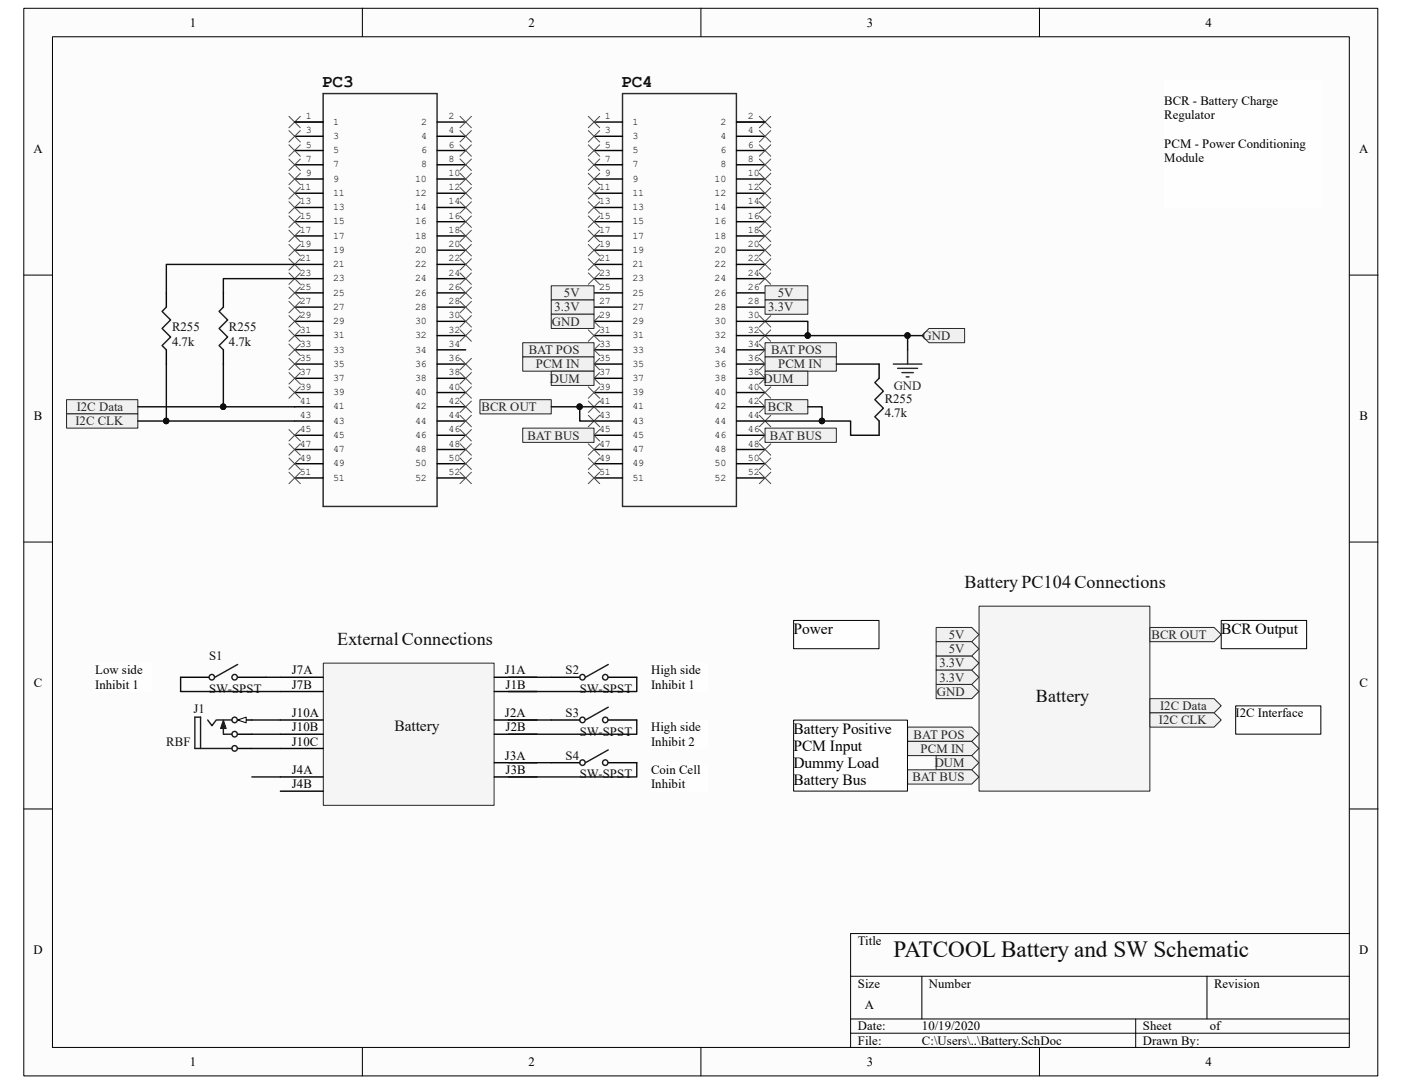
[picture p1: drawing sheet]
<svg xmlns="http://www.w3.org/2000/svg" width="279mm" height="216mm" viewBox="0 0 279 216" stroke-linecap="round" stroke-linejoin="round" font-family="sans-serif">
<path d="M4.8 1.7h269.8v212.6h-269.8z" fill="#fcfcfc"/>
<path d="M4.7 1.7h269.9v212.6h-269.9z" fill="none" stroke="#000" stroke-width=".2"/>
<path d="M10.5 7.4h258.4v201.2h-258.4z" fill="#fcfcfc"/>
<g fill="none" stroke="#000" stroke-width=".2">
<path d="M10.5 7.3h258.4v201.3h-258.4zM72.2 1.6v5.7M139.7 1.6v5.7M207.2 1.6v5.7M4.7 54.8h5.7M268.9 54.8h5.7M4.7 108h5.7M268.9 108h5.7M4.7 161.1h5.7M268.9 161.1h5.7M169.5 194.4h99.4M183.7 194.4v8.5"/>
<path d="M240.5 194.4v8.5M268.9 185.9h-99.4v22.7M72.2 208.6v5.7M139.7 208.6v5.7M169.5 202.9h99.4M169.5 205.8h99.4M207.2 208.6v5.7M226.3 202.9v5.7"/>
</g>
<path d="M64.4 18.6h22.7v82.3h-22.7zM124.1 18.6h22.7v82.3h-22.7z" fill="none" stroke="#262626" stroke-width=".28"/>
<g fill="none" stroke="#000" stroke-width=".28">
<path d="M58.7 24.3h5.7M58.7 27.1h5.7M58.7 30h5.7M58.7 32.8h5.7M58.7 35.6h5.7M58.7 38.5h5.7M87.1 24.3h5.7M87.1 27.1h5.7M87.1 30h5.7M87.1 32.8h5.7M87.1 35.6h5.7M87.1 38.5h5.7"/>
<path d="M118.4 24.3h5.7M118.4 27.1h5.7M118.4 30h5.7M118.4 32.8h5.7M118.4 35.6h5.7M118.4 38.5h5.7M146.8 24.3h5.7M146.8 27.1h5.7M146.8 30h5.7M146.8 32.8h5.7M146.8 35.6h5.7M146.8 38.5h5.7"/>
<path d="M58.7 41.3h5.7M58.7 44.2h5.7M58.7 47h5.7M58.7 49.8h5.7M58.7 52.7h5.7M58.7 55.5h5.7M58.7 58.3h5.7M87.1 41.3h5.7M87.1 44.2h5.7M87.1 47h5.7M87.1 49.8h5.7M87.1 52.7h5.7"/>
<path d="M87.1 55.5h5.7M87.1 58.3h5.7M118.4 41.3h5.7M118.4 44.2h5.7M118.4 47h5.7M118.4 49.8h5.7M118.4 52.7h5.7M118.4 55.5h5.7M118.4 58.3h5.7M146.8 41.3h5.7M146.8 44.2h5.7M146.8 47h5.7"/>
<path d="M146.8 49.8h5.7M146.8 52.7h5.7M146.8 55.5h5.7M146.8 58.3h5.7M58.7 61.2h5.7M58.7 64h5.7M58.7 66.8h5.7M58.7 69.7h5.7M58.7 72.5h5.7M58.7 75.3h5.7M58.7 78.2h5.7M87.1 61.2h5.7"/>
<path d="M87.1 64h5.7M87.1 66.8h5.7M87.1 69.7h5.7M87.1 72.5h5.7M87.1 75.3h5.7M87.1 78.2h5.7M118.4 61.2h5.7M118.4 64h5.7M118.4 66.8h5.7M118.4 69.7h5.7M118.4 72.5h5.7M118.4 75.3h5.7"/>
<path d="M118.4 78.2h5.7M146.8 61.2h5.7M146.8 64h5.7M146.8 66.8h5.7M146.8 69.7h5.7M146.8 72.5h5.7M146.8 75.3h5.7M146.8 78.2h5.7M58.7 81h5.7M58.7 83.9h5.7M58.7 86.7h5.7M58.7 89.5h5.7"/>
<path d="M58.7 92.4h5.7M58.7 95.2h5.7M87.1 81h5.7M87.1 83.9h5.7M87.1 86.7h5.7M87.1 89.5h5.7M87.1 92.4h5.7M87.1 95.2h5.7M118.4 81h5.7M118.4 83.9h5.7M118.4 86.7h5.7M118.4 89.5h5.7"/>
<path d="M118.4 92.4h5.7M118.4 95.2h5.7M146.8 81h5.7M146.8 83.9h5.7M146.8 86.7h5.7M146.8 89.5h5.7M146.8 92.4h5.7M146.8 95.2h5.7"/>
</g>
<g fill="none" stroke="#4c4c4c" stroke-width=".2">
<path d="M57.6 26l2.3 2.3M57.6 34.5l2.3 2.3M57.6 37.4l2.3 2.2M59.9 26l-2.3 2.3M59.9 34.5l-2.3 2.3M59.9 37.4l-2.3 2.2M91.7 37.4l2.2 2.2M91.7 34.5l2.2 2.3M91.7 31.7l2.2 2.2M93.9 37.4l-2.2 2.2M93.9 34.5l-2.2 2.3M93.9 31.7l-2.2 2.2"/>
<path d="M117.2 23.2l2.3 2.2M117.2 26l2.3 2.3M117.2 28.8l2.3 2.3M117.2 31.7l2.3 2.2M117.2 34.5l2.3 2.3M117.2 37.4l2.3 2.2M119.5 23.2l-2.3 2.2M119.5 26l-2.3 2.3M119.5 28.8l-2.3 2.3M119.5 31.7l-2.3 2.2M119.5 34.5l-2.3 2.3M119.5 37.4l-2.3 2.2"/>
<path d="M151.3 37.4l2.3 2.2M151.3 34.5l2.3 2.3M151.3 31.7l2.3 2.2M151.3 28.8l2.3 2.3M151.3 26l2.3 2.3M151.3 23.2l2.3 2.2M153.6 37.4l-2.3 2.2M153.6 34.5l-2.3 2.3M153.6 31.7l-2.3 2.2M153.6 28.8l-2.3 2.3M153.6 26l-2.3 2.3M153.6 23.2l-2.3 2.2"/>
<path d="M57.6 40.2l2.3 2.3M57.6 43l2.3 2.3M57.6 45.9l2.3 2.2M57.6 48.7l2.3 2.3M57.6 51.5l2.3 2.3M57.6 54.4l2.3 2.2M57.6 57.2l2.3 2.3M59.9 40.2l-2.3 2.3M59.9 43l-2.3 2.3M59.9 45.9l-2.3 2.2M59.9 48.7l-2.3 2.3M59.9 51.5l-2.3 2.3"/>
<path d="M59.9 54.4l-2.3 2.2M59.9 57.2l-2.3 2.3M91.7 57.2l2.2 2.3M91.7 54.4l2.2 2.2M91.7 51.5l2.2 2.3M91.7 48.7l2.2 2.3M91.7 45.9l2.2 2.2M91.7 43l2.2 2.3M91.7 40.2l2.2 2.3M93.9 57.2l-2.2 2.3M93.9 54.4l-2.2 2.2M93.9 51.5l-2.2 2.3"/>
<path d="M93.9 48.7l-2.2 2.3M93.9 45.9l-2.2 2.2M93.9 43l-2.2 2.3M93.9 40.2l-2.2 2.3M117.2 40.2l2.3 2.3M117.2 43l2.3 2.3M117.2 45.9l2.3 2.2M117.2 48.7l2.3 2.3M117.2 51.5l2.3 2.3M117.2 54.4l2.3 2.2M119.5 48.7l-2.3 2.3M119.5 40.2l-2.3 2.3"/>
<path d="M119.5 43l-2.3 2.3M119.5 45.9l-2.3 2.2M119.5 51.5l-2.3 2.3M119.5 54.4l-2.3 2.2M151.3 54.4l2.3 2.2M151.3 51.5l2.3 2.3M151.3 48.7l2.3 2.3M151.3 45.9l2.3 2.2M151.3 43l2.3 2.3M151.3 40.2l2.3 2.3M153.6 54.4l-2.3 2.2M153.6 51.5l-2.3 2.3"/>
<path d="M153.6 48.7l-2.3 2.3M153.6 45.9l-2.3 2.2M153.6 43l-2.3 2.3M153.6 40.2l-2.3 2.3M57.6 60l2.3 2.3M57.6 62.9l2.3 2.2M57.6 65.7l2.3 2.3M57.6 68.5l2.3 2.3M59.9 60l-2.3 2.3M59.9 62.9l-2.3 2.2M59.9 65.7l-2.3 2.3M59.9 68.5l-2.3 2.3"/>
<path d="M91.7 60l2.2 2.3M91.7 71.4l2.2 2.2M91.7 79.9l2.2 2.3M91.7 77l2.2 2.3M91.7 74.2l2.2 2.3M91.7 65.7l2.2 2.3M91.7 62.9l2.2 2.2M93.9 79.9l-2.2 2.3M93.9 77l-2.2 2.3M93.9 74.2l-2.2 2.3M93.9 71.4l-2.2 2.2M93.9 65.7l-2.2 2.3"/>
<path d="M93.9 62.9l-2.2 2.2M93.9 60l-2.2 2.3M117.2 77l2.3 2.3M117.2 74.2l2.3 2.3M117.2 71.4l2.3 2.2M117.2 65.7l2.3 2.3M117.2 62.9l2.3 2.2M117.2 68.5l2.3 2.3M117.2 79.9l2.3 2.3M119.5 62.9l-2.3 2.2M119.5 65.7l-2.3 2.3M119.5 68.5l-2.3 2.3"/>
<path d="M119.5 71.4l-2.3 2.2M119.5 74.2l-2.3 2.3M119.5 77l-2.3 2.3M119.5 79.9l-2.3 2.3M151.3 65.7l2.3 2.3M151.3 68.5l2.3 2.3M151.3 74.2l2.3 2.3M151.3 77l2.3 2.3M151.3 79.9l2.3 2.3M151.3 71.4l2.3 2.2M151.3 62.9l2.3 2.2M153.6 79.9l-2.3 2.3"/>
<path d="M153.6 77l-2.3 2.3M153.6 74.2l-2.3 2.3M153.6 71.4l-2.3 2.2M153.6 68.5l-2.3 2.3M153.6 65.7l-2.3 2.3M153.6 62.9l-2.3 2.2M57.6 85.6l2.3 2.2M57.6 88.4l2.3 2.3M57.6 91.2l2.3 2.3M57.6 94.1l2.3 2.2M59.9 85.6l-2.3 2.2M59.9 88.4l-2.3 2.3"/>
<path d="M59.9 91.2l-2.3 2.3M59.9 94.1l-2.3 2.2M91.7 82.7l2.2 2.3M91.7 88.4l2.2 2.3M91.7 94.1l2.2 2.2M91.7 85.6l2.2 2.2M93.9 94.1l-2.2 2.2M93.9 88.4l-2.2 2.3M93.9 85.6l-2.2 2.2M93.9 82.7l-2.2 2.3M117.2 85.6l2.3 2.2M117.2 82.7l2.3 2.3"/>
<path d="M117.2 88.4l2.3 2.3M119.5 82.7l-2.3 2.3M119.5 85.6l-2.3 2.2M119.5 88.4l-2.3 2.3M151.3 85.6l2.3 2.2M151.3 88.4l2.3 2.3M151.3 82.7l2.3 2.3M153.6 88.4l-2.3 2.3M153.6 85.6l-2.3 2.2M153.6 82.7l-2.3 2.3"/>
</g>
<g fill="#f0f0f0" stroke="#262626" stroke-width=".2">
<path d="M152.5 56.9h8.5v2.9h-8.5z" fill-rule="evenodd"/>
<path d="M109.9 56.9h8.5v2.9h-8.5z" fill-rule="evenodd"/>
<path d="M109.9 59.8h8.5v2.8h-8.5z" fill-rule="evenodd"/>
<path d="M152.5 59.8h8.5v2.8h-8.5z" fill-rule="evenodd"/>
<path d="M109.9 62.6h8.5v2.8h-8.5z" fill-rule="evenodd"/>
<path d="M183.7 66.8l1.4-1.4h7.1v2.9h-7.1z" fill-rule="evenodd"/>
</g>
<path d="M178 72.5h5.7M178.9 73.4h4M179.7 74.2h2.3M180.6 75.1h.6M180.9 69.7v2.8" fill="none" stroke="#262626" stroke-width=".28"/>
<g fill="#f0f0f0" stroke="#262626" stroke-width=".2">
<path d="M152.5 68.3h14.2v2.8h-14.2z" fill-rule="evenodd"/>
<path d="M152.5 71.1h14.2v2.8h-14.2z" fill-rule="evenodd"/>
<path d="M152.5 73.9h8.5v2.9h-8.5z" fill-rule="evenodd"/>
<path d="M152.5 79.6h8.5v2.8h-8.5z" fill-rule="evenodd"/>
<path d="M152.5 85.3h14.2v2.8h-14.2z" fill-rule="evenodd"/>
<path d="M104.2 85.3h14.2v2.8h-14.2z" fill-rule="evenodd"/>
<path d="M95.6 79.6h14.3v2.8h-14.3z" fill-rule="evenodd"/>
<path d="M104.2 68.3h14.2v2.8h-14.2z" fill-rule="evenodd"/>
<path d="M104.2 71.1h14.2v2.8h-14.2z" fill-rule="evenodd"/>
<path d="M109.9 73.9h8.5v2.9h-8.5z" fill-rule="evenodd"/>
</g>
<path d="M33.1 58.3v2.9M44.5 58.3v2.9M33.1 69.7v2.8M44.5 69.7v2.8M175.2 72.5v2.8M175.2 83.9v2.8" fill="none" stroke="#000" stroke-width=".28"/>
<path d="M33.1 61.2l-.8 .8 1.7 1.7-1.7 1.7 1.7 1.7-1.7 1.7 .8 .9M44.5 61.2l-.8 .8 1.7 1.7-1.7 1.7 1.7 1.7-1.7 1.7 .8 .9M175.2 75.3l-.9 .9 1.7 1.7-1.7 1.7 1.7 1.7-1.7 1.7 .9 .9" fill="none" stroke="#1c1c1c" stroke-width=".28"/>
<g fill="#f0f0f0" stroke="#262626" stroke-width=".2">
<path d="M13.3 79.6h14.2v2.8h-14.2z" fill-rule="evenodd"/>
<path d="M13.3 82.4h14.2v2.9h-14.2z" fill-rule="evenodd"/>
</g>
<path d="M195.2 120.8h34v36.8h-34z" fill="#f5f5f5"/>
<path d="M195.1 120.7h34.1v36.9h-34.1z" fill="none" stroke="#262626" stroke-width=".2"/>
<g fill="#f0f0f0" stroke="#262626" stroke-width=".2">
<path d="M186.6 125h7.1l1.4 1.4-1.4 1.4h-7.1z" fill-rule="evenodd"/>
<path d="M186.6 130.6h7.1l1.4 1.5-1.4 1.4h-7.1z" fill-rule="evenodd"/>
<path d="M186.6 136.3h7.1l1.4 1.4-1.4 1.4h-7.1z" fill-rule="evenodd"/>
<path d="M180.9 144.8h12.8l1.4 1.4-1.4 1.5h-12.8z" fill-rule="evenodd"/>
<path d="M180.9 147.7h12.8l1.4 1.4-1.4 1.4h-12.8z" fill-rule="evenodd"/>
<path d="M186.6 150.5h7.1l1.4 1.4-1.4 1.4h-7.1z" fill-rule="evenodd"/>
<path d="M229.2 125h12.8l1.4 1.4-1.4 1.4h-12.8z" fill-rule="evenodd"/>
<path d="M180.9 153.3h12.8l1.4 1.4-1.4 1.5h-12.8z" fill-rule="evenodd"/>
<path d="M229.2 139.1h12.8l1.4 1.5-1.4 1.4h-12.8z" fill-rule="evenodd"/>
<path d="M229.2 142h12.8l1.4 1.4-1.4 1.4h-12.8z" fill-rule="evenodd"/>
</g>
<path d="M158.2 123.6h17v5.6h-17z" fill="#fefefe"/>
<path d="M158.2 123.6h17v5.6h-17z" fill="none" stroke="#000" stroke-width=".2"/>
<path d="M158.2 143.5h22.6v14.1h-22.6z" fill="#fefefe"/>
<path d="M158.2 143.4h22.6v14.2h-22.6z" fill="none" stroke="#000" stroke-width=".2"/>
<path d="M232.1 15.9h31.1v25.4h-31.1z" fill="#fefefe"/>
<path d="M232 15.8h31.2v25.5h-31.2z" fill="none" stroke="#fefefe" stroke-width=".2"/>
<path d="M243.4 123.6h17v5.6h-17z" fill="#fefefe"/>
<path d="M243.4 123.6h17v5.6h-17z" fill="none" stroke="#000" stroke-width=".2"/>
<path d="M246.3 140.6h16.9v5.6h-16.9z" fill="#fefefe"/>
<path d="M246.3 140.6h16.9v5.6h-16.9z" fill="none" stroke="#000" stroke-width=".2"/>
<g fill="#f0f0f0" stroke="#262626" stroke-width=".2">
<path d="M186.6 133.5h7.1l1.4 1.4-1.4 1.4h-7.1z" fill-rule="evenodd"/>
<path d="M186.6 127.8h7.1l1.4 1.4-1.4 1.4h-7.1z" fill-rule="evenodd"/>
</g>
<path d="M109.9 134.9h5.6M121.2 134.9h5.7M109.9 143.4h5.6M109.9 151.9h5.6M121.2 143.4h5.7M121.2 151.9h5.7" fill="none" stroke="#000" stroke-width=".28"/>
<g fill="none" stroke="#1c1c1c" stroke-width=".28">
<path d="M121.2 132.3l-4.5 2.6M121.2 140.9l-4.5 2.5M121.2 149.4l-4.5 2.5"/>
<circle cx="116.1" cy="134.9" r=".55"/>
<circle cx="120.6" cy="134.9" r=".55"/>
<circle cx="116.1" cy="151.9" r=".55"/>
<circle cx="116.1" cy="143.4" r=".55"/>
<circle cx="120.6" cy="151.9" r=".55"/>
<circle cx="120.6" cy="143.4" r=".55"/>
</g>
<path d="M129.8 132.1h11.3v5.6h-11.3z" fill="#fefefe"/>
<path d="M129.8 132.1h11.3v5.6h-11.3z" fill="none" stroke="#fefefe" stroke-width=".2"/>
<path d="M129.8 143.5h11.3v5.6h-11.3z" fill="#fefefe"/>
<path d="M129.8 143.4h11.3v5.7h-11.3z" fill="none" stroke="#fefefe" stroke-width=".2"/>
<path d="M129.8 152h11.3v5.6h-11.3z" fill="#fefefe"/>
<path d="M129.8 151.9h11.3v5.7h-11.3z" fill="none" stroke="#fefefe" stroke-width=".2"/>
<path d="M36 134.9h5.7M47.4 134.9h5.6" fill="none" stroke="#000" stroke-width=".28"/>
<g fill="none" stroke="#1c1c1c" stroke-width=".28">
<path d="M47.4 132.3l-4.6 2.6"/>
<circle cx="42.2" cy="134.9" r=".55"/>
<circle cx="46.8" cy="134.9" r=".55"/>
</g>
<path d="M19 132.1h11.3v5.6h-11.3z" fill="#fefefe"/>
<path d="M19 132.1h11.3v5.6h-11.3z" fill="none" stroke="#fefefe" stroke-width=".2"/>
<path d="M47.4 143.4h2.8" fill="none" stroke="#000" stroke-width=".28"/>
<path d="M47.4 143.4l1.7-.6v1.2z" fill="#fcfcfc"/>
<path d="M47.4 143.4l1.7-.6v1.2z" fill="none" stroke="#000" stroke-width=".2"/>
<path d="M47.4 149.1h2.8M47.4 146.2h2.8" fill="none" stroke="#000" stroke-width=".28"/>
<g fill="none" stroke="#1c1c1c" stroke-width=".28">
<path d="M40 149.1v-6.3h-1.2v6.3h7.4M41.4 143.4l.8 1.1 .9-1.1h3.1M44.5 144v2.2h1.7"/>
<circle cx="46.8" cy="143.4" r=".55"/>
<circle cx="46.8" cy="146.2" r=".55"/>
<circle cx="46.8" cy="149.1" r=".55"/>
</g>
<path d="M44.5 143.4l.6 1.7h-1.2z" fill="#1c1c1c"/>
<path d="M44.5 143.4l.6 1.7h-1.2z" fill="none" stroke="#1c1c1c" stroke-width=".2"/>
<path d="M64.5 132.1h34v28.3h-34z" fill="#f5f5f5"/>
<path d="M64.4 132.1h34.1v28.3h-34.1z" fill="none" stroke="#262626" stroke-width=".2"/>
<g fill="none" stroke="#000" stroke-width=".28">
<path d="M55.9 134.9h8.5M55.9 137.7h8.5M98.5 134.9h8.5M98.5 137.7h8.5M55.9 143.4h8.5M55.9 146.2h8.5M55.9 154.7h8.5M55.9 157.6h8.5M55.9 149.1h8.5M98.5 143.4h8.5M98.5 151.9h8.5M98.5 146.2h8.5"/>
<path d="M98.5 154.7h8.5"/>
</g>
<g fill="none" stroke="#4c4c4c" stroke-width=".2">
<path d="M57.6 31.7l2.3 2.2M57.6 28.8l2.3 2.3M57.6 23.2l2.3 2.2M59.9 31.7l-2.3 2.2M59.9 28.8l-2.3 2.3M59.9 23.2l-2.3 2.2M91.7 23.2l2.2 2.2M91.7 26l2.2 2.3M91.7 28.8l2.2 2.3M93.9 23.2l-2.2 2.2M93.9 26l-2.2 2.3M93.9 28.8l-2.2 2.3"/>
<path d="M57.6 77l2.3 2.3M57.6 74.2l2.3 2.3M57.6 71.4l2.3 2.2M59.9 77l-2.3 2.3M59.9 74.2l-2.3 2.3M59.9 71.4l-2.3 2.2M91.7 91.2l2.2 2.3M93.9 91.2l-2.2 2.3M117.2 91.2l2.3 2.3M117.2 94.1l2.3 2.2M119.5 91.2l-2.3 2.3M119.5 94.1l-2.3 2.2"/>
<path d="M151.3 91.2l2.3 2.3M151.3 94.1l2.3 2.2M153.6 91.2l-2.3 2.3M153.6 94.1l-2.3 2.2"/>
</g>
<g fill="none" stroke="#0e0e0e" stroke-width=".28">
<path d="M58.7 24.3h5.7M146.8 24.3h5.7M58.7 52.7h-25.6v5.6M58.7 55.5h-14.2v2.8M33.1 72.5v11.4M44.5 72.5v8.5M152.5 64h8.5v2.8M152.5 66.8h31.2M166.7 72.5h8.5M180.9 66.8v2.9M27.5 83.9h31.2M27.5 81h31.2"/>
<path d="M109.9 81h8.5M115.5 81v2.9h2.9M152.5 83.9h17v2.8h5.7M161 81h2.8v2.9M36 134.9v2.8h19.9M53 134.9h2.9M101.3 134.9h8.6M126.9 134.9v2.8h-25.6M50.2 143.4h5.7M50.2 154.7h5.7M50.2 146.2h5.7M50.2 149.1h5.7"/>
<path d="M101.3 143.4h8.6M101.3 151.9h8.6M126.9 143.4v2.8h-25.6M126.9 151.9v2.8h-25.6"/>
</g>
<g fill="#0e0e0e" stroke="#0e0e0e" stroke-width=".2">
<circle cx="161" cy="66.8" r=".55"/>
<circle cx="180.8" cy="66.8" r=".55"/>
<circle cx="163.8" cy="83.8" r=".55"/>
<circle cx="115.5" cy="81" r=".55"/>
<circle cx="33.1" cy="83.8" r=".55"/>
<circle cx="44.5" cy="81" r=".55"/>
</g>
<text font-size="4.6" fill="#0e0e0e" x="178.1" y="190.6">PATCOOL Battery and SW Schematic</text>
<g font-size="3.6" fill="#0e0e0e">
<text x="192.2" y="117.1">Battery PC104 Connections</text>
<text x="67.2" y="128.4">External Connections</text>
<text x="206.5" y="139.8">Battery</text>
</g>
<g font-size="3.5" fill="#0e0e0e">
<text x="64.1" y="17.3">PC3</text>
<text x="123.8" y="17.3">PC4</text>
</g>
<g font-size="3.1">
<text x="158.2" y="126.3">Power</text>
<text x="243.4" y="126.3">BCR Output</text>
<text x="158.2" y="146.1">Battery Positive</text>
<text x="158.2" y="149.6">PCM Input</text>
<text x="158.2" y="153">Dummy Load</text>
<text x="158.2" y="156.3">Battery Bus</text>
</g>
<text font-size="3.1" fill="#0e0e0e" x="78.6" y="145.6">Battery</text>
<g font-size="2.5">
<text x="37.8" y="5.3">1</text>
<text x="105.3" y="5.3">2</text>
<text x="172.8" y="5.3">3</text>
<text x="240.2" y="5.3">4</text>
<text x="232" y="20.9">BCR - Battery Charge</text>
<text x="232" y="23.7">Regulator</text>
<text x="232" y="29.4">PCM - Power Conditioning</text>
<text x="6.6" y="30.5">A</text>
<text x="232" y="32.3">Module</text>
<text x="270.8" y="30.5">A</text>
<text x="6.7" y="83.7">B</text>
<text x="270.9" y="83.7">B</text>
<text x="6.7" y="136.8">C</text>
<text x="19" y="134.3">Low side</text>
<text x="19" y="137.2">Inhibit 1</text>
<text x="58.2" y="134.3">J7A</text>
<text x="58.2" y="137.2">J7B</text>
<text x="100.6" y="134.3">J1A</text>
<text x="100.8" y="137.2">J1B</text>
<text x="129.8" y="134.3">High side</text>
<text x="129.8" y="137.2">Inhibit 1</text>
<text x="270.9" y="136.8">C</text>
<text x="58.2" y="142.8">J10A</text>
<text x="100.6" y="142.8">J2A</text>
<text x="246.2" y="142.8">I2C Interface</text>
<text x="58.2" y="145.7">J10B</text>
<text x="58.2" y="148.5">J10C</text>
<text x="100.8" y="145.7">J2B</text>
<text x="129.8" y="145.7">High side</text>
<text x="129.8" y="148.5">Inhibit 2</text>
<text x="58.2" y="154.2">J4A</text>
<text x="100.6" y="151.3">J3A</text>
<text x="100.8" y="154.2">J3B</text>
<text x="129.8" y="154.2">Coin Cell</text>
<text x="58.2" y="157">J4B</text>
<text x="129.8" y="157">Inhibit</text>
<text x="6.6" y="190">D</text>
<text x="170.9" y="188.2">Title</text>
<text x="270.8" y="190">D</text>
<text x="170.9" y="196.7">Size</text>
<text x="185.1" y="196.7">Number</text>
<text x="241.9" y="196.7">Revision</text>
<text x="172.3" y="201">A</text>
<text x="170.9" y="205.2">Date:</text>
<text x="170.9" y="208.1">File:</text>
<text x="183.7" y="208.1">C:\Users\..\Battery.SchDoc</text>
<text x="183.7" y="205.2">10/19/2020</text>
<text x="227.8" y="208.1">Drawn By:</text>
<text x="227.8" y="205.2">Sheet</text>
<text x="241.1" y="205.2">of</text>
<text x="37.8" y="212.3">1</text>
<text x="105.3" y="212.3">2</text>
<text x="172.8" y="212.3">3</text>
<text x="240.2" y="212.3">4</text>
</g>
<g font-size="2.5" fill="#262626">
<text x="112.4" y="59.2">5V</text>
<text x="155" y="59.2">5V</text>
<text x="110" y="64.9">GND</text>
<text x="110.5" y="62">3.3V</text>
<text x="153.1" y="62">3.3V</text>
<text x="105.4" y="70.5">BAT POS</text>
<text x="153.7" y="70.5">BAT POS</text>
<text x="183.9" y="67.7">GND</text>
<text x="106.8" y="73.4">PCM IN</text>
<text x="109.6" y="76.2">DUM</text>
<text x="152.1" y="76.2">DUM</text>
<text x="155.1" y="73.4">PCM IN</text>
<text x="178.1" y="77.6">GND</text>
<text x="15.3" y="81.9">I2C Data</text>
<text x="96" y="81.9">BCR OUT</text>
<text x="153" y="81.9">BCR</text>
<text x="15" y="84.7">I2C CLK</text>
<text x="105.1" y="87.5">BAT BUS</text>
<text x="153.4" y="87.5">BAT BUS</text>
<text x="189.1" y="127.3">5V</text>
<text x="189.1" y="130.1">5V</text>
<text x="229.5" y="127.3">BCR OUT</text>
<text x="187.2" y="132.9">3.3V</text>
<text x="187.2" y="135.8">3.3V</text>
<text x="186.7" y="138.6">GND</text>
<text x="231.2" y="141.4">I2C Data</text>
<text x="182.1" y="147.1">BAT POS</text>
<text x="183.5" y="149.9">PCM IN</text>
<text x="230.9" y="144.3">I2C CLK</text>
<text x="181.8" y="155.6">BAT BUS</text>
<text x="186.3" y="152.8">DUM</text>
</g>
<g font-size="2.5" fill="#0e0e0e">
<text x="34.3" y="66">R255</text>
<text x="45.6" y="66">R255</text>
<text x="34.3" y="68.8">4.7k</text>
<text x="45.6" y="68.8">4.7k</text>
<text x="176.3" y="83">4.7k</text>
<text x="176.3" y="80.2">R255</text>
<text x="41.7" y="131.5">S1</text>
<text x="112.7" y="134.3">S2</text>
<text x="38.6" y="142">J1</text>
<text x="41.7" y="138">SW-SPST</text>
<text x="112.7" y="142.8">S3</text>
<text x="115.5" y="138">SW-SPST</text>
<text x="33.1" y="148.5">RBF</text>
<text x="115.5" y="146.5">SW-SPST</text>
<text x="112.7" y="151.3">S4</text>
<text x="115.5" y="155">SW-SPST</text>
</g>
<g font-size="2">
<text x="60.9" y="23.7">1</text>
<text x="89.4" y="23.7">2</text>
<text x="120.6" y="23.7">1</text>
<text x="149.1" y="23.7">2</text>
<text x="60.9" y="26.5">3</text>
<text x="60.9" y="29.4">5</text>
<text x="66.4" y="24.8">1</text>
<text x="66.4" y="27.7">3</text>
<text x="83.9" y="24.8">2</text>
<text x="83.9" y="27.7">4</text>
<text x="89.4" y="26.5">4</text>
<text x="89.4" y="29.4">6</text>
<text x="120.6" y="26.5">3</text>
<text x="120.6" y="29.4">5</text>
<text x="126" y="24.8">1</text>
<text x="126" y="27.7">3</text>
<text x="143.6" y="24.8">2</text>
<text x="143.6" y="27.7">4</text>
<text x="149.1" y="26.5">4</text>
<text x="149.1" y="29.4">6</text>
<text x="60.9" y="32.2">7</text>
<text x="60.9" y="35.1">9</text>
<text x="66.4" y="30.5">5</text>
<text x="66.4" y="33.4">7</text>
<text x="83.9" y="30.5">6</text>
<text x="83.9" y="33.4">8</text>
<text x="89.4" y="32.2">8</text>
<text x="89.4" y="35.1">10</text>
<text x="120.6" y="32.2">7</text>
<text x="120.6" y="35.1">9</text>
<text x="126" y="30.5">5</text>
<text x="126" y="33.4">7</text>
<text x="143.6" y="30.5">6</text>
<text x="143.6" y="33.4">8</text>
<text x="149.1" y="32.2">8</text>
<text x="149.1" y="35.1">10</text>
<text x="59.7" y="37.9">11</text>
<text x="59.7" y="40.7">13</text>
<text x="66.4" y="36.2">9</text>
<text x="66.4" y="39">11</text>
<text x="66.4" y="41.9">13</text>
<text x="82.7" y="36.2">10</text>
<text x="82.7" y="39">12</text>
<text x="82.7" y="41.9">14</text>
<text x="89.4" y="37.9">12</text>
<text x="89.4" y="40.7">14</text>
<text x="119.4" y="37.9">11</text>
<text x="119.4" y="40.7">13</text>
<text x="126" y="36.2">9</text>
<text x="126" y="39">11</text>
<text x="126" y="41.9">13</text>
<text x="142.4" y="36.2">10</text>
<text x="142.4" y="39">12</text>
<text x="142.4" y="41.9">14</text>
<text x="149.1" y="37.9">12</text>
<text x="149.1" y="40.7">14</text>
<text x="59.7" y="43.6">15</text>
<text x="59.7" y="46.4">17</text>
<text x="66.4" y="44.7">15</text>
<text x="66.4" y="47.5">17</text>
<text x="82.7" y="44.7">16</text>
<text x="82.7" y="47.5">18</text>
<text x="89.4" y="43.6">16</text>
<text x="89.4" y="46.4">18</text>
<text x="119.4" y="43.6">15</text>
<text x="119.4" y="46.4">17</text>
<text x="126" y="44.7">15</text>
<text x="126" y="47.5">17</text>
<text x="142.4" y="44.7">16</text>
<text x="142.4" y="47.5">18</text>
<text x="149.1" y="43.6">16</text>
<text x="149.1" y="46.4">18</text>
<text x="59.7" y="49.2">19</text>
<text x="59.7" y="52.1">21</text>
<text x="66.4" y="50.4">19</text>
<text x="66.4" y="53.2">21</text>
<text x="82.7" y="50.4">20</text>
<text x="82.7" y="53.2">22</text>
<text x="89.4" y="49.2">20</text>
<text x="89.4" y="52.1">22</text>
<text x="119.4" y="49.2">19</text>
<text x="119.4" y="52.1">21</text>
<text x="126" y="50.4">19</text>
<text x="126" y="53.2">21</text>
<text x="142.4" y="50.4">20</text>
<text x="142.4" y="53.2">22</text>
<text x="149.1" y="49.2">20</text>
<text x="149.1" y="52.1">22</text>
<text x="59.7" y="54.9">23</text>
<text x="59.7" y="57.7">25</text>
<text x="66.4" y="56">23</text>
<text x="66.4" y="58.9">25</text>
<text x="82.7" y="56">24</text>
<text x="82.7" y="58.9">26</text>
<text x="89.4" y="54.9">24</text>
<text x="89.4" y="57.7">26</text>
<text x="119.4" y="54.9">23</text>
<text x="119.4" y="57.7">25</text>
<text x="126" y="56">23</text>
<text x="126" y="58.9">25</text>
<text x="142.4" y="56">24</text>
<text x="142.4" y="58.9">26</text>
<text x="149.1" y="54.9">24</text>
<text x="149.1" y="57.7">26</text>
<text x="59.7" y="60.6">27</text>
<text x="59.7" y="63.4">29</text>
<text x="66.4" y="61.7">27</text>
<text x="66.4" y="64.6">29</text>
<text x="82.7" y="61.7">28</text>
<text x="82.7" y="64.6">30</text>
<text x="89.4" y="60.6">28</text>
<text x="89.4" y="63.4">30</text>
<text x="119.4" y="60.6">27</text>
<text x="119.4" y="63.4">29</text>
<text x="126" y="61.7">27</text>
<text x="126" y="64.6">29</text>
<text x="142.4" y="61.7">28</text>
<text x="142.4" y="64.6">30</text>
<text x="149.1" y="60.6">28</text>
<text x="149.1" y="63.4">30</text>
<text x="59.7" y="66.3">31</text>
<text x="59.7" y="69.1">33</text>
<text x="59.7" y="71.9">35</text>
<text x="66.4" y="67.4">31</text>
<text x="66.4" y="70.2">33</text>
<text x="82.7" y="67.4">32</text>
<text x="82.7" y="70.2">34</text>
<text x="89.4" y="66.3">32</text>
<text x="89.4" y="69.1">34</text>
<text x="89.4" y="71.9">36</text>
<text x="119.4" y="66.3">31</text>
<text x="119.4" y="69.1">33</text>
<text x="119.4" y="71.9">35</text>
<text x="126" y="67.4">31</text>
<text x="126" y="70.2">33</text>
<text x="142.4" y="67.4">32</text>
<text x="142.4" y="70.2">34</text>
<text x="149.1" y="66.3">32</text>
<text x="149.1" y="69.1">34</text>
<text x="149.1" y="71.9">36</text>
<text x="59.7" y="74.8">37</text>
<text x="59.7" y="77.6">39</text>
<text x="66.4" y="73">35</text>
<text x="66.4" y="75.9">37</text>
<text x="82.7" y="73">36</text>
<text x="82.7" y="75.9">38</text>
<text x="89.4" y="74.8">38</text>
<text x="89.4" y="77.6">40</text>
<text x="119.4" y="74.8">37</text>
<text x="119.4" y="77.6">39</text>
<text x="126" y="73">35</text>
<text x="126" y="75.9">37</text>
<text x="142.4" y="73">36</text>
<text x="142.4" y="75.9">38</text>
<text x="149.1" y="74.8">38</text>
<text x="149.1" y="77.6">40</text>
<text x="59.7" y="80.4">41</text>
<text x="59.7" y="83.3">43</text>
<text x="66.4" y="78.7">39</text>
<text x="66.4" y="81.5">41</text>
<text x="82.7" y="78.7">40</text>
<text x="82.7" y="81.5">42</text>
<text x="89.4" y="80.4">42</text>
<text x="89.4" y="83.3">44</text>
<text x="119.4" y="80.4">41</text>
<text x="119.4" y="83.3">43</text>
<text x="126" y="78.7">39</text>
<text x="126" y="81.5">41</text>
<text x="142.4" y="78.7">40</text>
<text x="142.4" y="81.5">42</text>
<text x="149.1" y="80.4">42</text>
<text x="149.1" y="83.3">44</text>
<text x="59.7" y="86.1">45</text>
<text x="59.7" y="88.9">47</text>
<text x="66.4" y="84.4">43</text>
<text x="66.4" y="87.2">45</text>
<text x="82.7" y="84.4">44</text>
<text x="82.7" y="87.2">46</text>
<text x="89.4" y="86.1">46</text>
<text x="89.4" y="88.9">48</text>
<text x="119.4" y="86.1">45</text>
<text x="119.4" y="88.9">47</text>
<text x="126" y="84.4">43</text>
<text x="126" y="87.2">45</text>
<text x="142.4" y="84.4">44</text>
<text x="142.4" y="87.2">46</text>
<text x="149.1" y="86.1">46</text>
<text x="149.1" y="88.9">48</text>
<text x="59.7" y="91.8">49</text>
<text x="59.7" y="94.6">51</text>
<text x="66.4" y="90">47</text>
<text x="66.4" y="92.9">49</text>
<text x="66.4" y="95.7">51</text>
<text x="82.7" y="90">48</text>
<text x="82.7" y="92.9">50</text>
<text x="82.7" y="95.7">52</text>
<text x="89.4" y="91.8">50</text>
<text x="89.4" y="94.6">52</text>
<text x="119.4" y="91.8">49</text>
<text x="119.4" y="94.6">51</text>
<text x="126" y="90">47</text>
<text x="126" y="92.9">49</text>
<text x="126" y="95.7">51</text>
<text x="142.4" y="90">48</text>
<text x="142.4" y="92.9">50</text>
<text x="142.4" y="95.7">52</text>
<text x="149.1" y="91.8">50</text>
<text x="149.1" y="94.6">52</text>
</g>
</svg>
